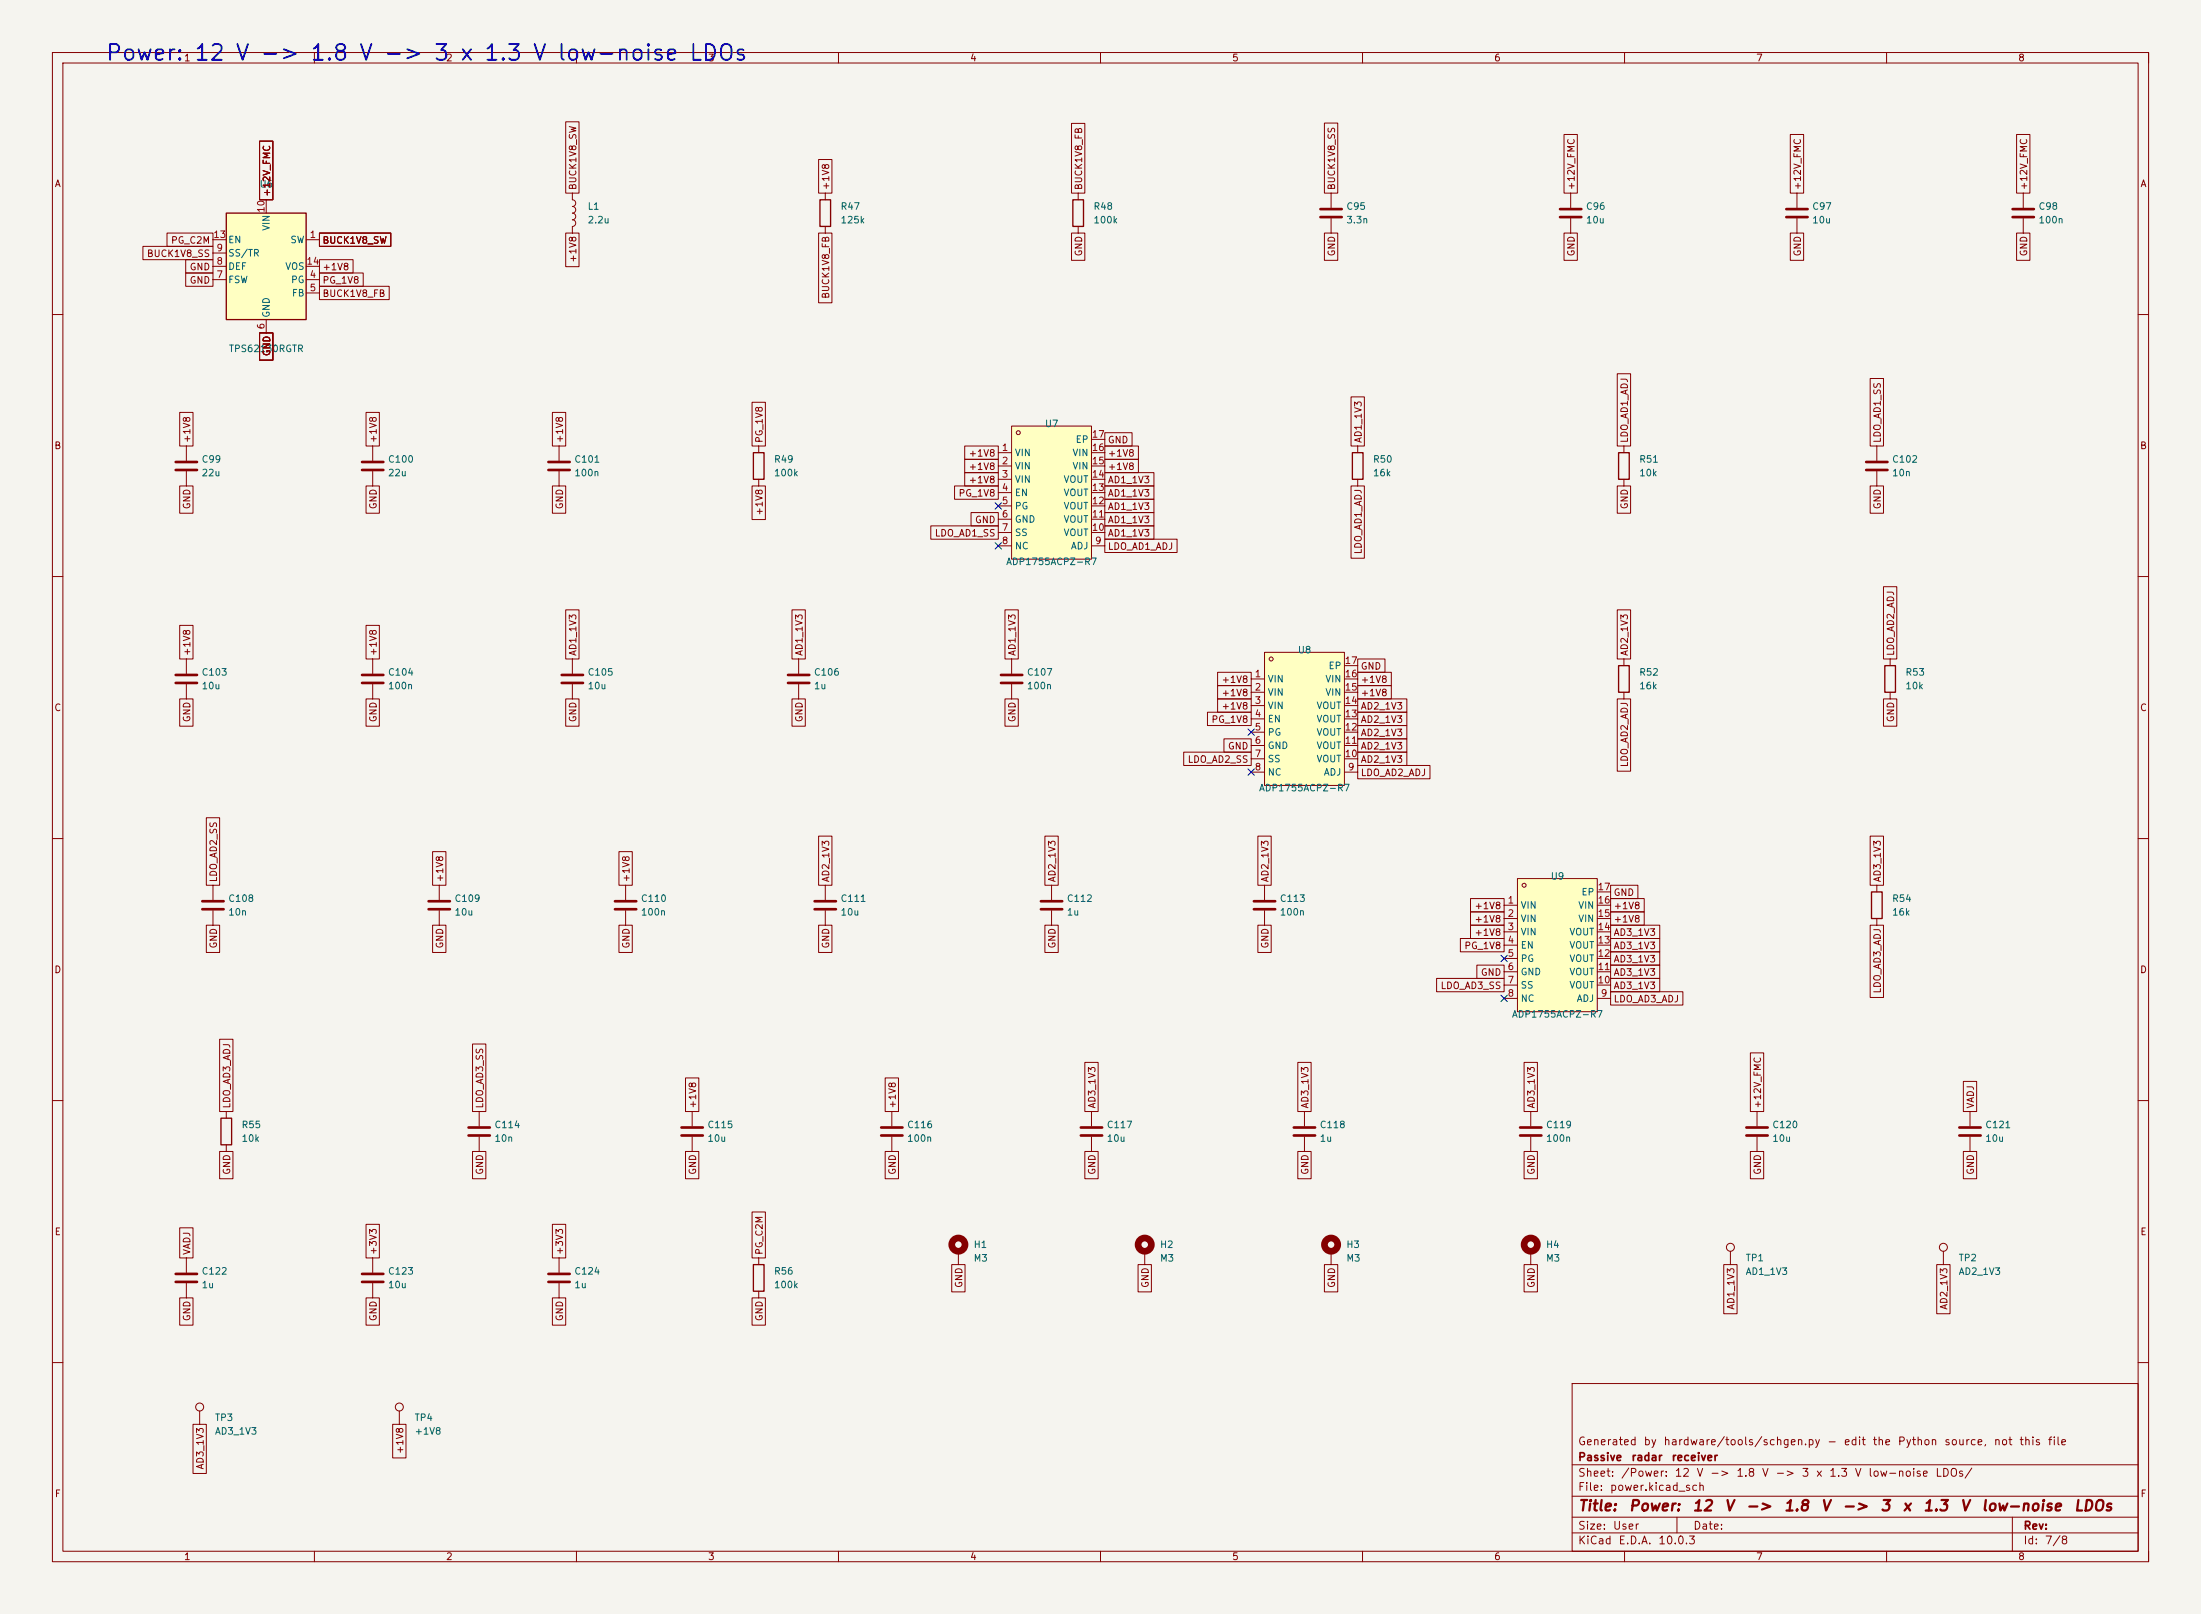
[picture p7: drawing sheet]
<svg xmlns="http://www.w3.org/2000/svg" width="420mm" height="308mm" viewBox="0 0 420 308" stroke-linecap="round" stroke-linejoin="round" font-family="sans-serif">
<path d="M0 0h420v308h-420z" fill="#f5f4ef" stroke="#f5f4ef" stroke-width=".19"/>
<g fill="none" stroke="#840000" stroke-width=".19">
<path d="M10 10h400v288h-400zM12 12h396v284h-396zM60 10v2M110 10v2M160 10v2M210 10v2M260 10v2M310 10v2M360 10v2M410 10v2M254 36.9v2.7M299.7 36.9v2.7"/>
<path d="M342.9 36.9v2.7M386.1 36.9v2.7M254 41.7v2.8M299.7 41.7v2.8M342.9 41.7v2.8M386.1 41.7v2.8M10 60h2M408 60h2M259.1 85.1v1.3M259.1 91.5v1.2M358.1 85.1v2.8M358.1 89.9v2.8"/>
<path d="M10 110h2M408 110h2M193 125.8v2.7M193 130.6v2.8M360.7 125.8v1.2M360.7 132.1v1.3M10 160h2M40.6 168.9v2.8M40.6 173.8v2.8M83.8 168.9v2.8M83.8 173.8v2.8M119.4 168.9v2.8"/>
<path d="M119.4 173.8v2.8M200.7 168.9v2.8M200.7 173.8v2.8M408 160h2M10 210h2M132.1 212.1v2.8M132.1 216.9v2.8M170.2 212.1v2.8M170.2 216.9v2.8M408 210h2M182.9 238.8v2.5M35.6 240.1v2.7"/>
<path d="M35.6 244.9v2.8M71.1 240.1v2.7M71.1 244.9v2.8M144.8 240.1v1.2M144.8 246.4v1.3M10 260h2M38.1 269.3v2.5M300 264h108v32h-108zM300 279.5h108M408 260h2M60 296v2M110 296v2"/>
<path d="M160 296v2M210 296v2M260 296v2M300 292.5h108M300 289.5h108M300 285.5h108M310 296v2M320 289.5v3M360 296v2M384 289.5v6.5M410 296v2"/>
<circle cx="38.1" cy="268.5" r=".76"/>
</g>
<g fill="none" stroke="#840000" stroke-width=".51">
<path d="M252 39.9h4M297.7 39.9h4.1M340.9 39.9h4M384 39.9h4.1M252 41.4h4M297.7 41.4h4.1M340.9 41.4h4M384 41.4h4.1M356.1 88.2h4.1M356.1 89.7h4.1M191 128.8h4.1M191 130.3h4.1"/>
<path d="M38.6 172h4.1M38.6 173.5h4.1M81.8 172h4.1M81.8 173.5h4.1M117.3 172h4.1M117.3 173.5h4.1M198.6 172h4.1M198.6 173.5h4.1M130 215.2h4.1M130 216.7h4.1M168.1 215.2h4.1M168.1 216.7h4.1"/>
<path d="M33.5 243.1h4.1M33.5 244.6h4.1M69.1 243.1h4.1M69.1 244.6h4.1"/>
</g>
<path d="M258.1 86.4h2v5.1h-2zM359.7 127h2v5.1h-2zM143.8 241.3h2v5.1h-2z" fill="none" stroke="#840000" stroke-width=".25"/>
<circle cx="182.9" cy="237.5" r="1.27" fill="none" stroke="#840000" stroke-width="1.3"/>
<path d="M43.2 40.7h15.2v20.3h-15.2z" fill="#ffffc2"/>
<path d="M43.2 40.7h15.2v20.3h-15.2zM308.9 86.4h2v5.1h-2z" fill="none" stroke="#840000" stroke-width=".25"/>
<g fill="none" stroke="#840000" stroke-width=".19">
<path d="M50.8 38.1v2.6M109.2 36.9v1.2a.64 .64 0 0 1 .7 .7 .64 .64 0 0 1-.7 .6 .64 .64 0 0 1 .7 .6 .64 .64 0 0 1-.7 .7M40.6 45.7h2.6M40.6 53.4h2.6M40.6 50.8h2.6M40.6 48.3h2.6M58.4 45.7h2.6M58.4 53.4h2.6M58.4 55.9h2.6M58.4 50.8h2.6M109.2 40.7a.64 .64 0 0 1 .7 .6 .64 .64 0 0 1-.7 .6 .64 .64 0 0 1 .7 .7 .64 .64 0 0 1-.7 .6v1.3M50.8 61v2.5"/>
<path d="M309.9 85.1v1.3M309.9 91.5v1.2M76.2 269.3v2.5"/>
<circle cx="76.2" cy="268.5" r=".76"/>
</g>
<path d="M193 81.3h15.3v25.4h-15.3z" fill="#ffffc2"/>
<g fill="none" stroke="#840000" stroke-width=".19">
<path d="M157.5 36.9v1.2M205.7 36.9v1.2M157.5 43.2v1.3M205.7 43.2v1.3M190.5 86.4h2.5M190.5 88.9h2.5M190.5 91.5h2.5M190.5 94h2.5M190.5 96.5h2.5M190.5 99.1h2.5M193 81.3h15.3v25.4h-15.3zM208.3 86.4h2.5"/>
<path d="M208.3 88.9h2.5M208.3 91.5h2.5M208.3 94h2.5M208.3 96.5h2.5M208.3 99.1h2.5M208.3 83.8h2.5M190.5 101.6h2.5M190.5 104.2h2.5M208.3 101.6h2.5M208.3 104.2h2.5M309.9 125.8v1.2M309.9 132.1v1.3"/>
<path d="M241.3 168.9v2.8M241.3 173.8v2.8M91.4 212.1v2.8M91.4 216.9v2.8"/>
<circle cx="194.3" cy="82.6" r=".38"/>
</g>
<path d="M156.5 38.1h2v5.1h-2zM204.7 38.1h2.1v5.1h-2.1zM308.9 127h2v5.1h-2z" fill="none" stroke="#840000" stroke-width=".25"/>
<path d="M239.3 172h4M239.3 173.5h4M89.4 215.2h4.1M89.4 216.7h4.1" fill="none" stroke="#840000" stroke-width=".51"/>
<path d="M241.3 124.5h15.2v25.4h-15.2z" fill="#ffffc2"/>
<g fill="none" stroke="#840000" stroke-width=".19">
<path d="M35.6 85.1v2.8M35.6 89.9v2.8M71.1 85.1v2.8M71.1 89.9v2.8M106.7 85.1v2.8M106.7 89.9v2.8M144.8 85.1v1.3M144.8 91.5v1.2M35.6 125.8v2.7M35.6 130.6v2.8M71.1 125.8v2.7M71.1 130.6v2.8"/>
<path d="M109.2 125.8v2.7M109.2 130.6v2.8M152.4 125.8v2.7M152.4 130.6v2.8M238.8 129.6h2.5M238.8 132.1h2.5M238.8 134.6h2.5M238.8 137.2h2.5M238.8 139.7h2.5M241.3 124.5h15.2v25.4h-15.2zM256.5 129.6h2.6M256.5 132.1h2.6"/>
<path d="M256.5 134.6h2.6M256.5 137.2h2.6M256.5 139.7h2.6M256.5 127h2.6M238.8 142.3h2.5M238.8 144.8h2.5M238.8 147.3h2.5M256.5 142.3h2.6M256.5 144.8h2.6M256.5 147.3h2.6M157.5 168.9v2.8M157.5 173.8v2.8"/>
<path d="M358.1 168.9v1.3M358.1 175.3v1.3M43.2 212.1v1.3M43.2 218.5v1.2M292.1 212.1v2.8M292.1 216.9v2.8M292.1 238.8v2.5M106.7 240.1v2.7M106.7 244.9v2.8"/>
<circle cx="242.6" cy="125.8" r=".38"/>
</g>
<g fill="none" stroke="#840000" stroke-width=".51">
<path d="M33.5 88.2h4.1M33.5 89.7h4.1M69.1 88.2h4.1M69.1 89.7h4.1M104.6 88.2h4.1M104.6 89.7h4.1M33.5 128.8h4.1M33.5 130.3h4.1M69.1 128.8h4.1M69.1 130.3h4.1M107.2 128.8h4.1M107.2 130.3h4.1"/>
<path d="M150.4 128.8h4M150.4 130.3h4M155.4 172h4.1M155.4 173.5h4.1M290.1 215.2h4M290.1 216.7h4M104.6 243.1h4.1M104.6 244.6h4.1"/>
</g>
<path d="M143.8 86.4h2v5.1h-2zM357.1 170.2h2.1v5.1h-2.1zM42.2 213.4h2v5.1h-2z" fill="none" stroke="#840000" stroke-width=".25"/>
<circle cx="292.1" cy="237.5" r="1.27" fill="none" stroke="#840000" stroke-width="1.3"/>
<path d="M289.6 167.7h15.2v25.4h-15.2z" fill="#ffffc2"/>
<g fill="none" stroke="#840000" stroke-width=".19">
<path d="M49.5 26.9h2.6v11.2h-2.6zM107.9 23.2h2.6v13.7h-2.6zM156.2 30.4h2.6v6.5h-2.6zM204.5 23.5h2.5v13.4h-2.5zM252.7 23.5h2.6v13.4h-2.6zM298.4 25.7h2.6v11.2h-2.6zM341.6 25.7h2.6v11.2h-2.6zM384.8 25.7h2.6v11.2h-2.6zM27.3 47h13.3v2.6h-13.3zM31.9 44.5h8.7v2.5h-8.7zM35.4 52.1h5.2v2.5h-5.2zM35.4 49.6h5.2v2.5h-5.2z"/>
<path d="M61 52.1h8.3v2.5h-8.3zM61 54.6h13.3v2.6h-13.3zM61 49.6h6.4v2.5h-6.4zM61 44.5h13.6v2.5h-13.6zM107.9 44.5h2.6v6.4h-2.6zM156.2 44.5h2.6v13.3h-2.6zM204.5 44.5h2.5v5.2h-2.5zM252.7 44.5h2.6v5.2h-2.6zM298.4 44.5h2.6v5.2h-2.6zM341.6 44.5h2.6v5.2h-2.6zM384.8 44.5h2.6v5.2h-2.6zM34.3 78.7h2.5v6.4h-2.5z"/>
<path d="M49.5 63.5h2.6v5.2h-2.6zM69.8 78.7h2.6v6.4h-2.6zM105.4 78.7h2.6v6.4h-2.6zM143.5 76.8h2.6v8.3h-2.6zM257.8 75.7h2.6v9.4h-2.6zM308.6 71.3h2.6v13.8h-2.6zM356.9 72.2h2.5v12.9h-2.5zM34.3 92.7h2.5v5.2h-2.5zM69.8 92.7h2.6v5.2h-2.6zM105.4 92.7h2.6v5.2h-2.6zM143.5 92.7h2.6v6.4h-2.6zM182.2 92.7h8.3v2.6h-8.3z"/>
<path d="M184.1 85.1h6.4v2.6h-6.4zM184.1 87.7h6.4v2.5h-6.4zM184.1 90.2h6.4v2.5h-6.4zM185.3 97.8h5.2v2.6h-5.2zM210.8 87.7h6.4v2.5h-6.4zM210.8 85.1h6.4v2.6h-6.4zM210.8 82.6h5.2v2.5h-5.2zM210.8 92.7h9.4v2.6h-9.4zM210.8 90.2h9.4v2.5h-9.4zM210.8 97.8h9.4v2.6h-9.4zM210.8 95.3h9.4v2.5h-9.4zM257.8 92.7h2.6v13.8h-2.6z"/>
<path d="M308.6 92.7h2.6v5.2h-2.6zM356.9 92.7h2.5v5.2h-2.5zM34.3 119.3h2.5v6.5h-2.5zM69.8 119.3h2.6v6.5h-2.6zM107.9 116.4h2.6v9.4h-2.6zM151.1 116.4h2.6v9.4h-2.6zM177.6 100.4h12.9v2.5h-12.9zM191.8 116.4h2.5v9.4h-2.5zM210.8 102.9h13.8v2.5h-13.8zM210.8 100.4h9.4v2.5h-9.4zM308.6 116.4h2.6v9.4h-2.6zM359.4 112h2.6v13.8h-2.6z"/>
<path d="M34.3 133.4h2.5v5.2h-2.5zM69.8 133.4h2.6v5.2h-2.6zM107.9 133.4h2.6v5.2h-2.6zM151.1 133.4h2.6v5.2h-2.6zM191.8 133.4h2.5v5.2h-2.5zM230.4 135.9h8.4v2.6h-8.4zM232.3 128.3h6.5v2.5h-6.5zM232.3 130.8h6.5v2.6h-6.5zM232.3 133.4h6.5v2.5h-6.5zM259.1 125.8h5.2v2.5h-5.2zM259.1 133.4h9.4v2.5h-9.4zM259.1 130.8h6.4v2.6h-6.4z"/>
<path d="M259.1 128.3h6.4v2.5h-6.4zM259.1 138.5h9.4v2.5h-9.4zM259.1 135.9h9.4v2.6h-9.4zM308.6 133.4h2.6v13.8h-2.6zM359.4 133.4h2.6v5.2h-2.6zM39.4 156.1h2.5v12.8h-2.5zM156.2 159.6h2.6v9.3h-2.6zM199.4 159.6h2.5v9.3h-2.5zM225.9 143.5h12.9v2.6h-12.9zM233.6 141h5.2v2.5h-5.2zM240 159.6h2.6v9.3h-2.6zM259.1 146.1h13.8v2.5h-13.8z"/>
<path d="M259.1 143.5h9.4v2.6h-9.4zM259.1 141h9.4v2.5h-9.4zM356.9 159.6h2.5v9.3h-2.5zM39.4 176.6h2.5v5.2h-2.5zM82.5 162.5h2.6v6.4h-2.6zM82.5 176.6h2.6v5.2h-2.6zM118.1 176.6h2.6v5.2h-2.6zM118.1 162.5h2.6v6.4h-2.6zM156.2 176.6h2.6v5.2h-2.6zM199.4 176.6h2.5v5.2h-2.5zM240 176.6h2.6v5.2h-2.6zM278.7 179.1h8.3v2.5h-8.3z"/>
<path d="M280.6 171.5h6.4v2.5h-6.4zM280.6 174h6.4v2.6h-6.4zM280.6 176.6h6.4v2.5h-6.4zM287 172.7h2.6M287 175.3h2.6M287 177.8h2.6M289.6 167.7h15.2v25.4h-15.2zM304.8 172.7h2.5M304.8 175.3h2.5M304.8 177.8h2.5M304.8 170.2h2.5M307.3 179.1h9.4v2.5h-9.4z"/>
<path d="M307.3 176.6h9.4v2.5h-9.4zM307.3 174h6.5v2.6h-6.5zM307.3 171.5h6.5v2.5h-6.5zM307.3 168.9h5.2v2.6h-5.2zM356.9 176.6h2.5v13.7h-2.5zM41.9 198.3h2.6v13.8h-2.6zM90.2 199.2h2.5v12.9h-2.5zM274.1 186.7h12.9v2.6h-12.9zM281.8 184.2h5.2v2.5h-5.2zM287 180.4h2.6M287 182.9h2.6M287 185.4h2.6"/>
<path d="M287 188h2.6M287 190.5h2.6M304.8 180.4h2.5M304.8 182.9h2.5M304.8 185.4h2.5M304.8 188h2.5M304.8 190.5h2.5M307.3 186.7h9.4v2.6h-9.4zM307.3 184.2h9.4v2.5h-9.4zM307.3 189.3h13.8v2.5h-13.8zM307.3 181.6h9.4v2.6h-9.4zM41.9 219.7h2.6v5.2h-2.6z"/>
<path d="M90.2 219.7h2.5v5.2h-2.5zM130.8 219.7h2.6v5.2h-2.6zM130.8 205.7h2.6v6.4h-2.6zM168.9 205.7h2.6v6.4h-2.6zM168.9 219.7h2.6v5.2h-2.6zM207 219.7h2.6v5.2h-2.6zM207 202.7h2.6v9.4h-2.6zM208.3 212.1v2.8M208.3 216.9v2.8M247.6 202.7h2.6v9.4h-2.6zM247.6 219.7h2.6v5.2h-2.6zM248.9 212.1v2.8"/>
<path d="M248.9 216.9v2.8M290.8 202.7h2.6v9.4h-2.6zM290.8 219.7h2.6v5.2h-2.6zM334 219.7h2.6v5.2h-2.6zM334 200.9h2.6v11.2h-2.6zM335.3 212.1v2.8M335.3 216.9v2.8M374.6 206.4h2.6v5.7h-2.6zM374.6 219.7h2.6v5.2h-2.6zM375.9 212.1v2.8M375.9 216.9v2.8M34.3 234.3h2.5v5.8h-2.5z"/>
<path d="M69.8 233.6h2.6v6.5h-2.6zM105.4 233.6h2.6v6.5h-2.6zM143.5 231.3h2.6v8.8h-2.6zM218.4 238.8v2.5M254 238.8v2.5M330.2 238.8v2.5M370.8 238.8v2.5M34.3 247.7h2.5v5.2h-2.5zM69.8 247.7h2.6v5.2h-2.6zM105.4 247.7h2.6v5.2h-2.6zM143.5 247.7h2.6v5.2h-2.6zM181.6 241.3h2.6v5.2h-2.6z"/>
<path d="M217.2 241.3h2.5v5.2h-2.5zM252.7 241.3h2.6v5.2h-2.6zM290.8 241.3h2.6v5.2h-2.6zM328.9 241.3h2.6v9.4h-2.6zM369.6 241.3h2.5v9.4h-2.5zM36.8 271.8h2.6v9.4h-2.6zM74.9 271.8h2.6v6.4h-2.6z"/>
<circle cx="290.8" cy="168.9" r=".38"/>
<circle cx="330.2" cy="238" r=".76"/>
<circle cx="370.8" cy="238" r=".76"/>
</g>
<path d="M206.2 215.2h4.1M206.2 216.7h4.1M246.9 215.2h4.1M246.9 216.7h4.1M333.2 215.2h4.1M333.2 216.7h4.1M373.9 215.2h4.1M373.9 216.7h4.1" fill="none" stroke="#840000" stroke-width=".51"/>
<g fill="none" stroke="#840000" stroke-width="1.3">
<circle cx="218.4" cy="237.5" r="1.27"/>
<circle cx="254" cy="237.5" r="1.27"/>
</g>
<path d="M189.9 95.9l1.2 1.3M191.1 95.9l-1.2 1.3M189.9 103.6l1.2 1.2M191.1 103.6l-1.2 1.2M238.2 139.1l1.2 1.2M239.4 139.1l-1.2 1.2M238.2 146.7l1.2 1.3M239.4 146.7l-1.2 1.3M286.4 189.9l1.2 1.2M286.4 182.3l1.2 1.2M287.6 189.9l-1.2 1.2M287.6 182.3l-1.2 1.2" fill="none" stroke="#000084" stroke-width=".19"/>
<text font-size="3" fill="#0000c2" x="20" y="12.3">Power: 12 V -&gt; 1.8 V -&gt; 3 x 1.3 V low-noise LDOs</text>
<g font-size="2" fill="#840000">
<text x="301" y="288.9">Title:</text>
<text x="310.7" y="288.9">Power:</text>
<text x="322.8" y="288.9">12</text>
<text x="328.9" y="288.9">V</text>
<text x="333" y="288.9">-&gt;</text>
<text x="340.2" y="288.9">1.8</text>
<text x="347.3" y="288.9">V</text>
<text x="351.4" y="288.9">-&gt;</text>
<text x="358.6" y="288.9">3</text>
<text x="362.9" y="288.9">x</text>
<text x="366.8" y="288.9">1.3</text>
<text x="373.9" y="288.9">V</text>
<text x="377.9" y="288.9">low-noise</text>
<text x="395.6" y="288.9">LDOs</text>
</g>
<g font-size="1.5" fill="#840000">
<text x="301" y="279.2">Passive</text>
<text x="301" y="276.2">Generated</text>
<text x="311.2" y="279.2">radar</text>
<text x="313.5" y="276.2">by</text>
<text x="317.3" y="276.2">hardware/tools/schgen.py</text>
<text x="318.8" y="279.2">receiver</text>
<text x="348.5" y="276.2">-</text>
<text x="351.7" y="276.2">edit</text>
<text x="357.2" y="276.2">the</text>
<text x="362" y="276.2">Python</text>
<text x="370.9" y="276.2">source,</text>
<text x="380.3" y="276.2">not</text>
<text x="385.2" y="276.2">this</text>
<text x="390.6" y="276.2">file</text>
<text x="301" y="284.9">File:</text>
<text x="301" y="282.2">Sheet:</text>
<text x="307.1" y="284.9">power.kicad_sch</text>
<text x="309.2" y="282.2">/Power:</text>
<text x="319.5" y="282.2">12</text>
<text x="323.6" y="282.2">V</text>
<text x="326.2" y="282.2">-&gt;</text>
<text x="331.2" y="282.2">1.8</text>
<text x="336.1" y="282.2">V</text>
<text x="338.7" y="282.2">-&gt;</text>
<text x="343.7" y="282.2">3</text>
<text x="346.4" y="282.2">x</text>
<text x="348.9" y="282.2">1.3</text>
<text x="353.8" y="282.2">V</text>
<text x="356.4" y="282.2">low-noise</text>
<text x="369.2" y="282.2">LDOs/</text>
<text x="301" y="292.3">Size:</text>
<text x="307.7" y="292.3">User</text>
<text x="323" y="292.3">Date:</text>
<text x="386" y="292.3">Rev:</text>
<text x="301" y="295.1">KiCad</text>
<text x="308.7" y="295.1">E.D.A.</text>
<text x="316.3" y="295.1">10.0.3</text>
<text x="386" y="295.1">Id:</text>
<text x="390.1" y="295.1">7/8</text>
</g>
<g font-size="1.3" fill="#840000">
<text x="35" y="12">1</text>
<text x="85" y="12">2</text>
<text x="135" y="12">3</text>
<text x="185" y="12">4</text>
<text x="235" y="12">5</text>
<text x="285" y="12">6</text>
<text x="335" y="12">7</text>
<text x="385" y="12">8</text>
<text x="10.3" y="36">A</text>
<text x="51.9" y="37.6" transform="rotate(-90 51.9 37.6)">+12V_FMC</text>
<text x="110.3" y="36.4" transform="rotate(-90 110.3 36.4)">BUCK1V8_SW</text>
<text x="158.5" y="36.4" transform="rotate(-90 158.5 36.4)">+1V8</text>
<text x="206.8" y="36.4" transform="rotate(-90 206.8 36.4)">BUCK1V8_FB</text>
<text x="255.1" y="36.4" transform="rotate(-90 255.1 36.4)">BUCK1V8_SS</text>
<text x="300.8" y="36.4" transform="rotate(-90 300.8 36.4)">+12V_FMC</text>
<text x="344" y="36.4" transform="rotate(-90 344 36.4)">+12V_FMC</text>
<text x="387.1" y="36.4" transform="rotate(-90 387.1 36.4)">+12V_FMC</text>
<text x="408.3" y="36">A</text>
<text x="32.5" y="46.8">PG_C2M</text>
<text x="61.4" y="46.8">BUCK1V8_SW</text>
<text x="27.9" y="49.3">BUCK1V8_SS</text>
<text x="36.1" y="51.9">GND</text>
<text x="61.4" y="51.9">+1V8</text>
<text x="110.3" y="50.2" transform="rotate(-90 110.3 50.2)">+1V8</text>
<text x="206.8" y="49" transform="rotate(-90 206.8 49)">GND</text>
<text x="255.1" y="49" transform="rotate(-90 255.1 49)">GND</text>
<text x="300.8" y="49" transform="rotate(-90 300.8 49)">GND</text>
<text x="344" y="49" transform="rotate(-90 344 49)">GND</text>
<text x="387.1" y="49" transform="rotate(-90 387.1 49)">GND</text>
<text x="36.1" y="54.4">GND</text>
<text x="61.4" y="54.4">PG_1V8</text>
<text x="61.4" y="57">BUCK1V8_FB</text>
<text x="158.5" y="57.1" transform="rotate(-90 158.5 57.1)">BUCK1V8_FB</text>
<text x="51.9" y="68.1" transform="rotate(-90 51.9 68.1)">GND</text>
<text x="10.3" y="86">B</text>
<text x="36.6" y="84.6" transform="rotate(-90 36.6 84.6)">+1V8</text>
<text x="72.2" y="84.6" transform="rotate(-90 72.2 84.6)">+1V8</text>
<text x="107.7" y="84.6" transform="rotate(-90 107.7 84.6)">+1V8</text>
<text x="145.8" y="84.6" transform="rotate(-90 145.8 84.6)">PG_1V8</text>
<text x="184.7" y="87.4">+1V8</text>
<text x="184.7" y="90">+1V8</text>
<text x="211.3" y="90">+1V8</text>
<text x="211.3" y="87.4">+1V8</text>
<text x="211.3" y="84.9">GND</text>
<text x="260.1" y="84.6" transform="rotate(-90 260.1 84.6)">AD1_1V3</text>
<text x="310.9" y="84.6" transform="rotate(-90 310.9 84.6)">LDO_AD1_ADJ</text>
<text x="359.2" y="84.6" transform="rotate(-90 359.2 84.6)">LDO_AD1_SS</text>
<text x="408.3" y="86">B</text>
<text x="182.8" y="95.1">PG_1V8</text>
<text x="184.7" y="92.5">+1V8</text>
<text x="211.3" y="95.1">AD1_1V3</text>
<text x="211.3" y="92.5">AD1_1V3</text>
<text x="36.6" y="97.3" transform="rotate(-90 36.6 97.3)">GND</text>
<text x="72.2" y="97.3" transform="rotate(-90 72.2 97.3)">GND</text>
<text x="107.7" y="97.3" transform="rotate(-90 107.7 97.3)">GND</text>
<text x="145.8" y="98.5" transform="rotate(-90 145.8 98.5)">+1V8</text>
<text x="185.9" y="100.1">GND</text>
<text x="211.3" y="100.1">AD1_1V3</text>
<text x="211.3" y="97.6">AD1_1V3</text>
<text x="310.9" y="97.3" transform="rotate(-90 310.9 97.3)">GND</text>
<text x="359.2" y="97.3" transform="rotate(-90 359.2 97.3)">GND</text>
<text x="178.3" y="102.7">LDO_AD1_SS</text>
<text x="211.3" y="105.2">LDO_AD1_ADJ</text>
<text x="211.3" y="102.7">AD1_1V3</text>
<text x="260.1" y="105.9" transform="rotate(-90 260.1 105.9)">LDO_AD1_ADJ</text>
<text x="36.6" y="125.3" transform="rotate(-90 36.6 125.3)">+1V8</text>
<text x="72.2" y="125.3" transform="rotate(-90 72.2 125.3)">+1V8</text>
<text x="110.3" y="125.3" transform="rotate(-90 110.3 125.3)">AD1_1V3</text>
<text x="153.5" y="125.3" transform="rotate(-90 153.5 125.3)">AD1_1V3</text>
<text x="194.1" y="125.3" transform="rotate(-90 194.1 125.3)">AD1_1V3</text>
<text x="310.9" y="125.3" transform="rotate(-90 310.9 125.3)">AD2_1V3</text>
<text x="361.7" y="125.3" transform="rotate(-90 361.7 125.3)">LDO_AD2_ADJ</text>
<text x="233" y="130.6">+1V8</text>
<text x="259.6" y="128.1">GND</text>
<text x="259.6" y="130.6">+1V8</text>
<text x="10.3" y="136">C</text>
<text x="36.6" y="137.9" transform="rotate(-90 36.6 137.9)">GND</text>
<text x="72.2" y="137.9" transform="rotate(-90 72.2 137.9)">GND</text>
<text x="110.3" y="137.9" transform="rotate(-90 110.3 137.9)">GND</text>
<text x="153.5" y="137.9" transform="rotate(-90 153.5 137.9)">GND</text>
<text x="194.1" y="137.9" transform="rotate(-90 194.1 137.9)">GND</text>
<text x="233" y="133.2">+1V8</text>
<text x="233" y="135.7">+1V8</text>
<text x="259.6" y="135.7">AD2_1V3</text>
<text x="259.6" y="133.2">+1V8</text>
<text x="361.7" y="137.9" transform="rotate(-90 361.7 137.9)">GND</text>
<text x="408.3" y="136">C</text>
<text x="231.1" y="138.2">PG_1V8</text>
<text x="234.2" y="143.3">GND</text>
<text x="259.6" y="143.3">AD2_1V3</text>
<text x="259.6" y="140.8">AD2_1V3</text>
<text x="259.6" y="138.2">AD2_1V3</text>
<text x="226.5" y="145.9">LDO_AD2_SS</text>
<text x="259.6" y="148.4">LDO_AD2_ADJ</text>
<text x="259.6" y="145.9">AD2_1V3</text>
<text x="310.9" y="146.5" transform="rotate(-90 310.9 146.5)">LDO_AD2_ADJ</text>
<text x="41.7" y="168.5" transform="rotate(-90 41.7 168.5)">LDO_AD2_SS</text>
<text x="84.9" y="168.5" transform="rotate(-90 84.9 168.5)">+1V8</text>
<text x="120.4" y="168.5" transform="rotate(-90 120.4 168.5)">+1V8</text>
<text x="158.5" y="168.5" transform="rotate(-90 158.5 168.5)">AD2_1V3</text>
<text x="201.7" y="168.5" transform="rotate(-90 201.7 168.5)">AD2_1V3</text>
<text x="242.4" y="168.5" transform="rotate(-90 242.4 168.5)">AD2_1V3</text>
<text x="281.3" y="173.8">+1V8</text>
<text x="307.8" y="173.8">+1V8</text>
<text x="307.8" y="171.3">GND</text>
<text x="359.2" y="168.5" transform="rotate(-90 359.2 168.5)">AD3_1V3</text>
<text x="281.3" y="176.3">+1V8</text>
<text x="281.3" y="178.9">+1V8</text>
<text x="307.8" y="178.9">AD3_1V3</text>
<text x="307.8" y="176.3">+1V8</text>
<text x="41.7" y="181.1" transform="rotate(-90 41.7 181.1)">GND</text>
<text x="84.9" y="181.1" transform="rotate(-90 84.9 181.1)">GND</text>
<text x="120.4" y="181.1" transform="rotate(-90 120.4 181.1)">GND</text>
<text x="158.5" y="181.1" transform="rotate(-90 158.5 181.1)">GND</text>
<text x="201.7" y="181.1" transform="rotate(-90 201.7 181.1)">GND</text>
<text x="242.4" y="181.1" transform="rotate(-90 242.4 181.1)">GND</text>
<text x="279.3" y="181.4">PG_1V8</text>
<text x="307.8" y="181.4">AD3_1V3</text>
<text x="307.8" y="184">AD3_1V3</text>
<text x="10.3" y="186">D</text>
<text x="274.8" y="189">LDO_AD3_SS</text>
<text x="282.5" y="186.5">GND</text>
<text x="307.8" y="189">AD3_1V3</text>
<text x="307.8" y="186.5">AD3_1V3</text>
<text x="307.8" y="191.6">LDO_AD3_ADJ</text>
<text x="359.2" y="189.7" transform="rotate(-90 359.2 189.7)">LDO_AD3_ADJ</text>
<text x="408.3" y="186">D</text>
<text x="44.2" y="211.6" transform="rotate(-90 44.2 211.6)">LDO_AD3_ADJ</text>
<text x="92.5" y="211.6" transform="rotate(-90 92.5 211.6)">LDO_AD3_SS</text>
<text x="133.1" y="211.6" transform="rotate(-90 133.1 211.6)">+1V8</text>
<text x="171.2" y="211.6" transform="rotate(-90 171.2 211.6)">+1V8</text>
<text x="209.3" y="211.6" transform="rotate(-90 209.3 211.6)">AD3_1V3</text>
<text x="250" y="211.6" transform="rotate(-90 250 211.6)">AD3_1V3</text>
<text x="293.2" y="211.6" transform="rotate(-90 293.2 211.6)">AD3_1V3</text>
<text x="336.3" y="211.6" transform="rotate(-90 336.3 211.6)">+12V_FMC</text>
<text x="377" y="211.6" transform="rotate(-90 377 211.6)">VADJ</text>
<text x="44.2" y="224.3" transform="rotate(-90 44.2 224.3)">GND</text>
<text x="92.5" y="224.3" transform="rotate(-90 92.5 224.3)">GND</text>
<text x="133.1" y="224.3" transform="rotate(-90 133.1 224.3)">GND</text>
<text x="171.2" y="224.3" transform="rotate(-90 171.2 224.3)">GND</text>
<text x="209.3" y="224.3" transform="rotate(-90 209.3 224.3)">GND</text>
<text x="250" y="224.3" transform="rotate(-90 250 224.3)">GND</text>
<text x="293.2" y="224.3" transform="rotate(-90 293.2 224.3)">GND</text>
<text x="336.3" y="224.3" transform="rotate(-90 336.3 224.3)">GND</text>
<text x="377" y="224.3" transform="rotate(-90 377 224.3)">GND</text>
<text x="10.3" y="236">E</text>
<text x="36.6" y="239.6" transform="rotate(-90 36.6 239.6)">VADJ</text>
<text x="72.2" y="239.6" transform="rotate(-90 72.2 239.6)">+3V3</text>
<text x="107.7" y="239.6" transform="rotate(-90 107.7 239.6)">+3V3</text>
<text x="145.8" y="239.6" transform="rotate(-90 145.8 239.6)">PG_C2M</text>
<text x="408.3" y="236">E</text>
<text x="183.9" y="245.9" transform="rotate(-90 183.9 245.9)">GND</text>
<text x="219.5" y="245.9" transform="rotate(-90 219.5 245.9)">GND</text>
<text x="255.1" y="245.9" transform="rotate(-90 255.1 245.9)">GND</text>
<text x="293.2" y="245.9" transform="rotate(-90 293.2 245.9)">GND</text>
<text x="331.3" y="250" transform="rotate(-90 331.3 250)">AD1_1V3</text>
<text x="371.9" y="250" transform="rotate(-90 371.9 250)">AD2_1V3</text>
<text x="36.6" y="252.2" transform="rotate(-90 36.6 252.2)">GND</text>
<text x="72.2" y="252.2" transform="rotate(-90 72.2 252.2)">GND</text>
<text x="107.7" y="252.2" transform="rotate(-90 107.7 252.2)">GND</text>
<text x="145.8" y="252.2" transform="rotate(-90 145.8 252.2)">GND</text>
<text x="39.2" y="280.5" transform="rotate(-90 39.2 280.5)">AD3_1V3</text>
<text x="77.3" y="277.6" transform="rotate(-90 77.3 277.6)">+1V8</text>
<text x="10.3" y="286">F</text>
<text x="408.3" y="286">F</text>
<text x="35" y="298">1</text>
<text x="85" y="298">2</text>
<text x="135" y="298">3</text>
<text x="185" y="298">4</text>
<text x="235" y="298">5</text>
<text x="285" y="298">6</text>
<text x="335" y="298">7</text>
<text x="385" y="298">8</text>
</g>
<g font-size="1.3" fill="#006464">
<text x="49.4" y="36.1">U6</text>
<text x="112" y="40.3">L1</text>
<text x="160.3" y="40.3">R47</text>
<text x="208.5" y="40.3">R48</text>
<text x="256.8" y="40.3">C95</text>
<text x="302.5" y="40.3">C96</text>
<text x="345.7" y="40.3">C97</text>
<text x="388.9" y="40.3">C98</text>
<text x="43.4" y="46.7">EN</text>
<text x="51.8" y="44.1" transform="rotate(-90 51.8 44.1)">VIN</text>
<text x="55.3" y="46.7">SW</text>
<text x="112" y="42.9">2.2u</text>
<text x="160.3" y="42.9">125k</text>
<text x="208.5" y="42.9">100k</text>
<text x="256.8" y="42.9">3.3n</text>
<text x="302.5" y="42.9">10u</text>
<text x="345.7" y="42.9">10u</text>
<text x="388.9" y="42.9">100n</text>
<text x="43.4" y="51.8">DEF</text>
<text x="43.4" y="49.3">SS/TR</text>
<text x="54.3" y="51.8">VOS</text>
<text x="43.4" y="54.3">FSW</text>
<text x="55.4" y="54.3">PG</text>
<text x="55.6" y="56.9">FB</text>
<text x="51.8" y="60.7" transform="rotate(-90 51.8 60.7)">GND</text>
<text x="43.6" y="67.5">TPS62130RGTR</text>
<text x="199.3" y="81.8">U7</text>
<text x="38.4" y="88.6">C99</text>
<text x="73.9" y="88.6">C100</text>
<text x="109.5" y="88.6">C101</text>
<text x="147.6" y="88.6">R49</text>
<text x="193.5" y="87.4">VIN</text>
<text x="193.5" y="89.9">VIN</text>
<text x="204.5" y="89.9">VIN</text>
<text x="204.5" y="87.4">VIN</text>
<text x="205.1" y="84.8">EP</text>
<text x="261.9" y="88.6">R50</text>
<text x="312.7" y="88.6">R51</text>
<text x="360.9" y="88.6">C102</text>
<text x="38.4" y="91.2">22u</text>
<text x="73.9" y="91.2">22u</text>
<text x="109.5" y="91.2">100n</text>
<text x="147.6" y="91.2">100k</text>
<text x="193.5" y="92.4">VIN</text>
<text x="193.5" y="95">EN</text>
<text x="202.9" y="95">VOUT</text>
<text x="202.9" y="92.4">VOUT</text>
<text x="261.9" y="91.2">16k</text>
<text x="312.7" y="91.2">10k</text>
<text x="360.9" y="91.2">10n</text>
<text x="193.5" y="97.5">PG</text>
<text x="193.5" y="100.1">GND</text>
<text x="202.9" y="100.1">VOUT</text>
<text x="202.9" y="97.5">VOUT</text>
<text x="193.5" y="102.6">SS</text>
<text x="193.5" y="105.1">NC</text>
<text x="202.9" y="102.6">VOUT</text>
<text x="204.2" y="105.1">ADJ</text>
<text x="191.9" y="108.1">ADP1755ACPZ-R7</text>
<text x="247.5" y="125">U8</text>
<text x="38.4" y="129.2">C103</text>
<text x="38.4" y="131.8">10u</text>
<text x="73.9" y="129.2">C104</text>
<text x="73.9" y="131.8">100n</text>
<text x="112" y="129.2">C105</text>
<text x="112" y="131.8">10u</text>
<text x="155.2" y="129.2">C106</text>
<text x="155.2" y="131.8">1u</text>
<text x="195.8" y="129.2">C107</text>
<text x="195.8" y="131.8">100n</text>
<text x="241.8" y="130.5">VIN</text>
<text x="252.8" y="130.5">VIN</text>
<text x="253.4" y="128">EP</text>
<text x="312.7" y="131.8">16k</text>
<text x="312.7" y="129.2">R52</text>
<text x="363.5" y="131.8">10k</text>
<text x="363.5" y="129.2">R53</text>
<text x="241.8" y="133.1">VIN</text>
<text x="241.8" y="135.6">VIN</text>
<text x="251.1" y="135.6">VOUT</text>
<text x="252.8" y="133.1">VIN</text>
<text x="241.8" y="138.2">EN</text>
<text x="241.8" y="140.7">PG</text>
<text x="241.8" y="143.2">GND</text>
<text x="251.1" y="143.2">VOUT</text>
<text x="251.1" y="140.7">VOUT</text>
<text x="251.1" y="138.2">VOUT</text>
<text x="241.8" y="145.8">SS</text>
<text x="241.8" y="148.3">NC</text>
<text x="251.1" y="145.8">VOUT</text>
<text x="252.5" y="148.3">ADJ</text>
<text x="240.1" y="151.3">ADP1755ACPZ-R7</text>
<text x="43.4" y="172.4">C108</text>
<text x="86.6" y="172.4">C109</text>
<text x="122.2" y="172.4">C110</text>
<text x="160.3" y="172.4">C111</text>
<text x="203.5" y="172.4">C112</text>
<text x="244.1" y="172.4">C113</text>
<text x="290.1" y="173.7">VIN</text>
<text x="295.8" y="168.2">U9</text>
<text x="301.1" y="173.7">VIN</text>
<text x="301.7" y="171.2">EP</text>
<text x="360.9" y="172.4">R54</text>
<text x="43.4" y="175">10n</text>
<text x="86.6" y="175">10u</text>
<text x="122.2" y="175">100n</text>
<text x="160.3" y="175">10u</text>
<text x="203.5" y="175">1u</text>
<text x="244.1" y="175">100n</text>
<text x="290.1" y="176.3">VIN</text>
<text x="290.1" y="178.8">VIN</text>
<text x="299.4" y="178.8">VOUT</text>
<text x="301.1" y="176.3">VIN</text>
<text x="360.9" y="175">16k</text>
<text x="290.1" y="181.3">EN</text>
<text x="290.1" y="183.9">PG</text>
<text x="299.4" y="183.9">VOUT</text>
<text x="299.4" y="181.3">VOUT</text>
<text x="290.1" y="186.4">GND</text>
<text x="290.1" y="189">SS</text>
<text x="290.1" y="191.5">NC</text>
<text x="299.4" y="189">VOUT</text>
<text x="299.4" y="186.4">VOUT</text>
<text x="300.8" y="191.5">ADJ</text>
<text x="288.4" y="194.5">ADP1755ACPZ-R7</text>
<text x="46" y="215.6">R55</text>
<text x="94.2" y="215.6">C114</text>
<text x="134.9" y="215.6">C115</text>
<text x="173" y="215.6">C116</text>
<text x="211.1" y="215.6">C117</text>
<text x="251.7" y="215.6">C118</text>
<text x="294.9" y="215.6">C119</text>
<text x="338.1" y="215.6">C120</text>
<text x="378.7" y="215.6">C121</text>
<text x="46" y="218.2">10k</text>
<text x="94.2" y="218.2">10n</text>
<text x="134.9" y="218.2">10u</text>
<text x="173" y="218.2">100n</text>
<text x="211.1" y="218.2">10u</text>
<text x="251.7" y="218.2">1u</text>
<text x="294.9" y="218.2">100n</text>
<text x="338.1" y="218.2">10u</text>
<text x="378.7" y="218.2">10u</text>
<text x="185.7" y="238.5">H1</text>
<text x="221.2" y="238.5">H2</text>
<text x="256.8" y="238.5">H3</text>
<text x="294.9" y="238.5">H4</text>
<text x="38.4" y="243.5">C122</text>
<text x="73.9" y="243.5">C123</text>
<text x="109.5" y="243.5">C124</text>
<text x="147.6" y="243.5">R56</text>
<text x="185.7" y="241.1">M3</text>
<text x="221.2" y="241.1">M3</text>
<text x="256.8" y="241.1">M3</text>
<text x="294.9" y="241.1">M3</text>
<text x="333" y="241">TP1</text>
<text x="333" y="243.6">AD1_1V3</text>
<text x="373.6" y="241">TP2</text>
<text x="373.6" y="243.6">AD2_1V3</text>
<text x="38.4" y="246.1">1u</text>
<text x="73.9" y="246.1">10u</text>
<text x="109.5" y="246.1">1u</text>
<text x="147.6" y="246.1">100k</text>
<text x="40.9" y="271.5">TP3</text>
<text x="40.9" y="274.1">AD3_1V3</text>
<text x="79" y="271.5">TP4</text>
<text x="79" y="274.1">+1V8</text>
</g>
<g font-size="1.3" fill="#a90000">
<text x="50.8" y="40.7" transform="rotate(-90 50.8 40.7)">10</text>
<text x="40.6" y="45.7">13</text>
<text x="59" y="45.7">1</text>
<text x="41.2" y="53.3">7</text>
<text x="41.2" y="50.8">8</text>
<text x="41.2" y="48.3">9</text>
<text x="58.4" y="50.8">14</text>
<text x="59" y="53.3">4</text>
<text x="59" y="55.9">5</text>
<text x="50.8" y="63" transform="rotate(-90 50.8 63)">6</text>
<text x="208.2" y="83.8">17</text>
<text x="191.1" y="86.4">1</text>
<text x="191.1" y="88.9">2</text>
<text x="208.2" y="88.9">15</text>
<text x="208.2" y="86.4">16</text>
<text x="191.1" y="91.4">3</text>
<text x="191.1" y="94">4</text>
<text x="208.2" y="94">13</text>
<text x="208.2" y="91.4">14</text>
<text x="191.1" y="96.5">5</text>
<text x="191.1" y="99.1">6</text>
<text x="191.1" y="101.6">7</text>
<text x="208.2" y="101.6">10</text>
<text x="208.2" y="99.1">11</text>
<text x="208.2" y="96.5">12</text>
<text x="191.1" y="104.1">8</text>
<text x="208.8" y="104.1">9</text>
<text x="239.3" y="129.5">1</text>
<text x="256.5" y="129.5">16</text>
<text x="256.5" y="127">17</text>
<text x="239.3" y="132.1">2</text>
<text x="239.3" y="134.6">3</text>
<text x="239.3" y="137.2">4</text>
<text x="256.5" y="137.2">13</text>
<text x="256.5" y="134.6">14</text>
<text x="256.5" y="132.1">15</text>
<text x="239.3" y="139.7">5</text>
<text x="239.3" y="142.2">6</text>
<text x="256.5" y="142.2">11</text>
<text x="256.5" y="139.7">12</text>
<text x="239.3" y="144.8">7</text>
<text x="239.3" y="147.3">8</text>
<text x="256.5" y="144.8">10</text>
<text x="257.1" y="147.3">9</text>
<text x="287.6" y="172.7">1</text>
<text x="304.8" y="172.7">16</text>
<text x="304.8" y="170.2">17</text>
<text x="287.6" y="175.3">2</text>
<text x="287.6" y="177.8">3</text>
<text x="304.8" y="177.8">14</text>
<text x="304.8" y="175.3">15</text>
<text x="287.6" y="180.3">4</text>
<text x="287.6" y="182.9">5</text>
<text x="287.6" y="185.4">6</text>
<text x="304.8" y="185.4">11</text>
<text x="304.8" y="182.9">12</text>
<text x="304.8" y="180.3">13</text>
<text x="287.6" y="188">7</text>
<text x="287.6" y="190.5">8</text>
<text x="304.8" y="188">10</text>
<text x="305.4" y="190.5">9</text>
</g>
</svg>
